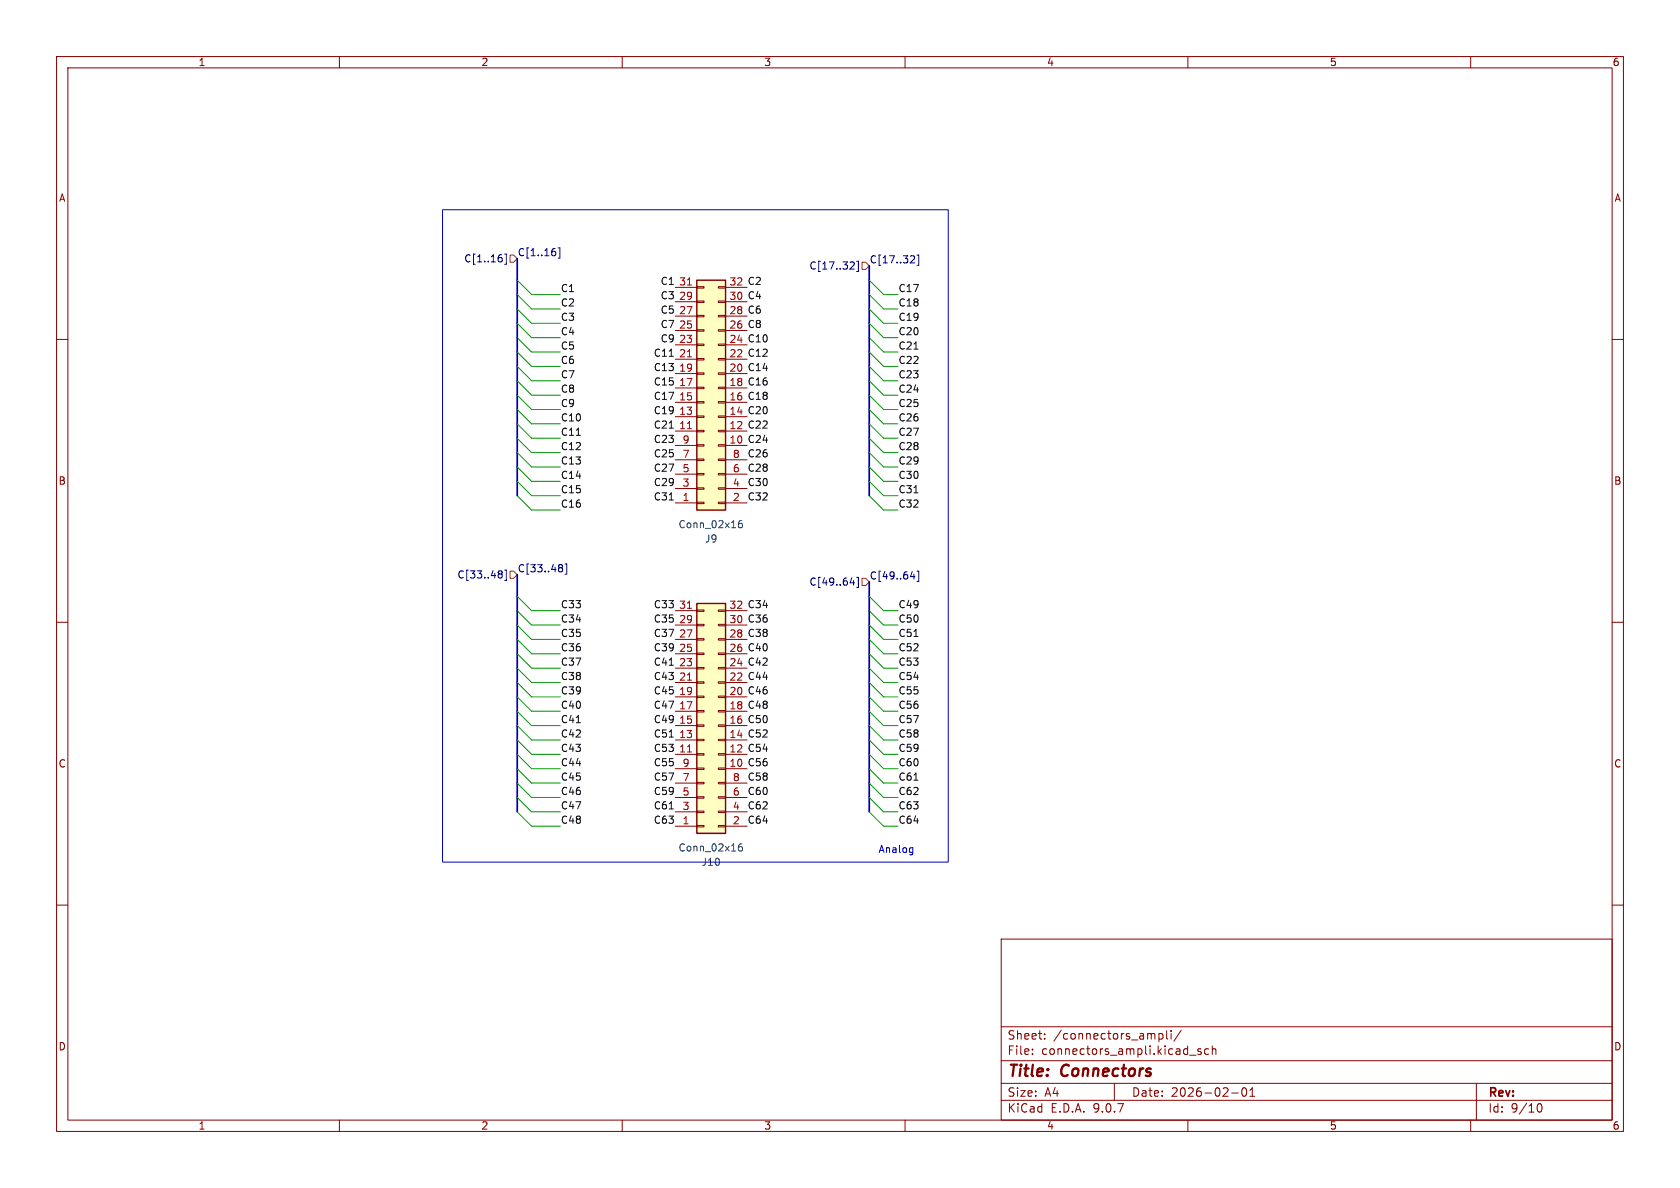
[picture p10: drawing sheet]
<svg xmlns="http://www.w3.org/2000/svg" width="297mm" height="210mm" viewBox="0 0 297 210" stroke-linecap="round" stroke-linejoin="round" font-family="sans-serif">
<g fill="none" stroke="#840000" stroke-width=".18">
<path d="M10 10h277v190h-277zM12 12h273v186h-273zM60 10v2M110 10v2M160 10v2M210 10v2M260 10v2M10 60h2M285 60h2M10 110h2M285 110h2M10 160h2"/>
<path d="M177 166h108v32h-108zM285 160h2M60 198v2M110 198v2M160 198v2M177 194.5h108M177 191.5h108M177 187.5h108M177 181.5h108M182.5 186.3v.1M182.5 185.5v.1M184.7 183.6v.1"/>
<path d="M184.7 182.8v.1M197 191.5v3M204.9 182.7v1.5M204.9 182.8l.4-.1 .3 .3v.4l-.1 .2h-.6M206.2 182.2v1.3l.3 .2M207 182.2v.1M207 182.7v1M208.8 182.1l-1.3 2M210 198v2M210.3 186.5h1.2M212.3 185.5l-.3-.1-.3 .2 .1 .2 .5 .2v.3h-.6M213.7 185.5l-.5-.1-.2 .3v.4l.1 .2h.6"/>
<path d="M214.3 185.5l.2-.1 .4 .1 .1 .9M214.3 184.9v1.5M217.7 193.2h1.2M219.7 192.4l.2-.1a.81 .81 0 0 1 .6 .6 .81 .81 0 0 1-.3 .8l-.2 .1a.81 .81 0 0 1-.3-1.4zM221 193.8h.8M221 192.7l.4-.4v1.5M260 198v2M261 191.5v6.5M271.7 195.7l.2-.5 .2-.1a.81 .81 0 0 1 .6 .6 .81 .81 0 0 1-.3 .8h-.4l-.3-.5"/>
</g>
<path d="M123.2 49.5h5.1v40.7h-5.1z" fill="#ffffc2"/>
<path d="M123.2 49.5h5.1v40.7h-5.1z" fill="none" stroke="#840000" stroke-width=".25"/>
<g fill="none" stroke="#840000" stroke-width=".18">
<path d="M119.4 58.4h3.8M119.4 55.9h3.8M119.4 53.3h3.8M119.4 50.8h3.8M123.2 58.3h1.3v.2h-1.3zM123.2 55.8h1.3v.2h-1.3zM123.2 53.2h1.3v.3h-1.3zM123.2 50.7h1.3v.2h-1.3zM127 58.3h1.3v.2h-1.3zM127 55.8h1.3v.2h-1.3zM127 53.2h1.3v.3h-1.3zM127 50.7h1.3v.2h-1.3z"/>
<path d="M128.3 58.4h3.8M128.3 55.9h3.8M128.3 53.3h3.8M128.3 50.8h3.8M119.4 78.7h3.8M119.4 76.2h3.8M119.4 73.7h3.8M119.4 71.1h3.8M119.4 68.6h3.8M119.4 66h3.8M119.4 63.5h3.8M119.4 61h3.8"/>
<path d="M123.2 78.6h1.3v.3h-1.3zM123.2 76.1h1.3v.2h-1.3zM123.2 73.5h1.3v.3h-1.3zM123.2 71h1.3v.2h-1.3zM123.2 68.5h1.3v.2h-1.3zM123.2 65.9h1.3v.3h-1.3zM123.2 63.4h1.3v.2h-1.3zM123.2 60.8h1.3v.3h-1.3zM127 78.6h1.3v.3h-1.3zM127 76.1h1.3v.2h-1.3zM127 73.5h1.3v.3h-1.3zM127 71h1.3v.2h-1.3z"/>
<path d="M127 68.5h1.3v.2h-1.3zM127 65.9h1.3v.3h-1.3zM127 63.4h1.3v.2h-1.3zM127 60.8h1.3v.3h-1.3zM128.3 78.7h3.8M128.3 76.2h3.8M128.3 73.7h3.8M128.3 71.1h3.8M128.3 68.6h3.8M128.3 66h3.8M128.3 63.5h3.8M128.3 61h3.8"/>
<path d="M119.4 88.9h3.8M119.4 86.4h3.8M119.4 83.8h3.8M119.4 81.3h3.8M123.2 88.8h1.3v.2h-1.3zM123.2 86.2h1.3v.3h-1.3zM123.2 83.7h1.3v.2h-1.3zM123.2 81.2h1.3v.2h-1.3zM127 88.8h1.3v.2h-1.3zM127 86.2h1.3v.3h-1.3zM127 83.7h1.3v.2h-1.3zM127 81.2h1.3v.2h-1.3z"/>
<path d="M128.3 88.9h3.8M128.3 86.4h3.8M128.3 83.8h3.8M128.3 81.3h3.8"/>
</g>
<path d="M121.5 50.4h.8M121.5 75.8h.8M121.5 63.1h.8" fill="none" stroke="#a90000" stroke-width=".18"/>
<path d="M131.1 92l-.3 .1a.86 .86 0 0 0 0 1.2l.4-.1 .1-.5-.3-.2h-.2l-.3 .2" fill="none" stroke="#006464" stroke-width=".18"/>
<path d="M123.2 106.7h5.1v40.6h-5.1z" fill="#ffffc2"/>
<path d="M123.2 106.7h5.1v40.6h-5.1z" fill="none" stroke="#840000" stroke-width=".25"/>
<g fill="none" stroke="#840000" stroke-width=".18">
<path d="M119.4 118.1h3.8M119.4 115.6h3.8M119.4 113h3.8M119.4 110.5h3.8M119.4 108h3.8M123.2 118h1.3v.2h-1.3zM123.2 115.4h1.3v.3h-1.3zM123.2 112.9h1.3v.3h-1.3zM123.2 110.4h1.3v.2h-1.3zM123.2 107.8h1.3v.3h-1.3zM127 118h1.3v.2h-1.3zM127 115.4h1.3v.3h-1.3z"/>
<path d="M127 112.9h1.3v.3h-1.3zM127 110.4h1.3v.2h-1.3zM127 107.8h1.3v.3h-1.3zM128.3 118.1h3.8M128.3 115.6h3.8M128.3 113h3.8M128.3 110.5h3.8M128.3 108h3.8M119.4 138.4h3.8M119.4 135.9h3.8M119.4 133.4h3.8M119.4 130.8h3.8"/>
<path d="M119.4 128.3h3.8M119.4 125.7h3.8M119.4 123.2h3.8M119.4 120.7h3.8M123.2 138.3h1.3v.3h-1.3zM123.2 135.8h1.3v.2h-1.3zM123.2 133.2h1.3v.3h-1.3zM123.2 130.7h1.3v.2h-1.3zM123.2 128.1h1.3v.3h-1.3zM123.2 125.6h1.3v.3h-1.3zM123.2 123.1h1.3v.2h-1.3zM123.2 120.5h1.3v.3h-1.3z"/>
<path d="M127 138.3h1.3v.3h-1.3zM127 135.8h1.3v.2h-1.3zM127 133.2h1.3v.3h-1.3zM127 130.7h1.3v.2h-1.3zM127 128.1h1.3v.3h-1.3zM127 125.6h1.3v.3h-1.3zM127 123.1h1.3v.2h-1.3zM127 120.5h1.3v.3h-1.3zM128.3 138.4h3.8M128.3 135.9h3.8M128.3 133.4h3.8M128.3 130.8h3.8"/>
<path d="M128.3 128.3h3.8M128.3 125.7h3.8M128.3 123.2h3.8M128.3 120.7h3.8M119.4 146.1h3.8M119.4 143.5h3.8M119.4 141h3.8M123.2 145.9h1.3v.3h-1.3zM123.2 143.4h1.3v.2h-1.3zM123.2 140.8h1.3v.3h-1.3zM127 145.9h1.3v.3h-1.3zM127 143.4h1.3v.2h-1.3z"/>
<path d="M127 140.8h1.3v.3h-1.3zM128.3 146.1h3.8M128.3 143.5h3.8M128.3 141h3.8"/>
</g>
<path d="M121.5 107.5h.8M121.5 132.9h.8M121.5 120.2h.8" fill="none" stroke="#a90000" stroke-width=".18"/>
<path d="M131.1 149.2h-.3a.86 .86 0 0 0 0 1.2l.4-.1 .1-.4-.3-.2h-.2l-.3 .2" fill="none" stroke="#006464" stroke-width=".18"/>
<g fill="none" stroke="#000084" stroke-width=".18">
<path d="M88.7 45.6l.1 .2-.1 .4M89.2 44.9h.3v1.8h-.3M98.1 44.5l.2 .2-.2 .4M98.7 43.8h.3v1.8h-.3M150.5 46.3l.4 .1 .1 .3-.8 .9h.8M151.4 46.2h.3v1.8h-.3M161.1 45.2l.5 .1 .1 .3-.8 .9h.8M162.1 45.1h.3v1.8h-.3M99 99.8h.2l.3 .3-.3 .3M99.9 99.7h.3v1.8h-.3M88.3 100.9h.2l.3 .3-.3 .3M88.3 101.5h.2"/>
<path d="M88.5 101.5l.3 .2v.2l-.1 .2-.4 .1M89.2 100.8h.3v1.8h-.3M99 100.4h.2M99.2 100.4l.3 .2v.2l-.2 .2-.3 .1M150.3 103h.8M150.9 102.6v.8M151.4 102.1h.3v1.8h-.3M161 101.9h.8M161.6 101.5v.9M162.1 101h.3v1.8h-.3"/>
</g>
<path d="M90.2 45.1h.6l.6 .6-.6 .7h-.6zM152.4 46.4h.6l.7 .6-.7 .6h-.6zM90.2 101h.6l.6 .6-.6 .6h-.6zM152.4 102.2h.6l.7 .7-.7 .6h-.6z" fill="none" stroke="#725600" stroke-width=".18"/>
<path d="M101.9 77h.7M118.3 63h.7M118.3 75.7h.7M161.6 61.7h.7M118.3 88.4h.7M161.6 87.1h.7M118.3 117.6h.7M161.6 112.5h.7M101.9 127.8h.7M118.3 130.3h.7M161.6 137.9h.7M118.3 143h.7" fill="none" stroke="#0f0f0f" stroke-width=".18"/>
<path d="M91.4 45.7v41.9M153.7 47v40.6M91.4 101.6v41.9M153.7 102.9v40.6" fill="none" stroke="#000084" stroke-width=".3"/>
<g fill="none" stroke="#009600" stroke-width=".18">
<path d="M91.4 59.7l2.6 2.5h5.1M91.4 52.1l2.6 2.5h5.1M91.4 57.2l2.6 2.5h5.1M91.4 49.5l2.6 2.6h5.1M91.4 54.6l2.6 2.6h5.1M153.7 59.7l2.5 2.5h2.5M153.7 52.1l2.5 2.5h2.5M153.7 57.2l2.5 2.5h2.5M153.7 49.5l2.5 2.6h2.5M153.7 54.6l2.5 2.6h2.5M91.4 62.2l2.6 2.6h5.1M91.4 67.3l2.6 2.6h5.1"/>
<path d="M91.4 69.9l2.6 2.5h5.1M91.4 77.5l2.6 2.5h5.1M91.4 72.4l2.6 2.5h5.1M91.4 74.9l2.6 2.6h5.1M91.4 64.8l2.6 2.5h5.1M153.7 62.2l2.5 2.6h2.5M153.7 67.3l2.5 2.6h2.5M153.7 69.9l2.5 2.5h2.5M153.7 77.5l2.5 2.5h2.5M153.7 72.4l2.5 2.5h2.5M153.7 74.9l2.5 2.6h2.5M153.7 64.8l2.5 2.5h2.5"/>
<path d="M91.4 82.6l2.6 2.5h5.1M91.4 85.1l2.6 2.5h5.1M91.4 80l2.6 2.6h5.1M91.4 87.6l2.6 2.6h5.1M153.7 82.6l2.5 2.5h2.5M153.7 85.1l2.5 2.5h2.5M153.7 80l2.5 2.6h2.5M153.7 87.6l2.5 2.6h2.5M91.4 118.1l2.6 2.6h5.1M91.4 115.6l2.6 2.5h5.1M91.4 110.5l2.6 2.5h5.1M91.4 113l2.6 2.6h5.1"/>
<path d="M91.4 105.4l2.6 2.6h5.1M91.4 108l2.6 2.5h5.1M153.7 118.1l2.5 2.6h2.5M153.7 115.6l2.5 2.5h2.5M153.7 110.5l2.5 2.5h2.5M153.7 113l2.5 2.6h2.5M153.7 105.4l2.5 2.6h2.5M153.7 108l2.5 2.5h2.5M91.4 133.4l2.6 2.5h5.1M91.4 135.9l2.6 2.5h5.1M91.4 120.7l2.6 2.5h5.1M91.4 125.7l2.6 2.6h5.1"/>
<path d="M91.4 128.3l2.6 2.5h5.1M91.4 123.2l2.6 2.5h5.1M91.4 138.4l2.6 2.6h5.1M91.4 130.8l2.6 2.6h5.1M153.7 133.4l2.5 2.5h2.5M153.7 135.9l2.5 2.5h2.5M153.7 120.7l2.5 2.5h2.5M153.7 125.7l2.5 2.6h2.5M153.7 128.3l2.5 2.5h2.5M153.7 123.2l2.5 2.5h2.5M153.7 138.4l2.5 2.6h2.5M153.7 130.8l2.5 2.6h2.5"/>
<path d="M91.4 143.5l2.6 2.6h5.1M91.4 141l2.6 2.5h5.1M153.7 143.5l2.5 2.6h2.5M153.7 141l2.5 2.5h2.5"/>
</g>
<path d="M78.2 37.1h89.4v115.3h-89.4zM161 149.9h.4M161.4 149.9v1l-.3 .2M161.4 150.6l-.4 .1" fill="none" stroke="#0000c2" stroke-width=".18"/>
<g font-size="2.8" fill="#840000">
<text x="178" y="190.9">Title:</text>
<text x="187.7" y="190.9">Connectors</text>
</g>
<g font-size="2.1" fill="#840000">
<text x="178" y="184">Sheet:</text>
<text x="186.2" y="184">/connectors_ampli/</text>
<text x="178" y="186.7">File:</text>
<text x="184.1" y="186.7">connectors_ampli.kicad_sch</text>
<text x="178" y="196.9">KiCad</text>
<text x="178" y="194.1">Size:</text>
<text x="184.7" y="194.1">A4</text>
<text x="185.7" y="196.9">E.D.A.</text>
<text x="193.3" y="196.9">9.0.7</text>
<text x="200" y="194.1">Date:</text>
<text x="207" y="194.1">2026-02-01</text>
<text x="263" y="194.3">Rev:</text>
<text x="263" y="196.9">Id:</text>
<text x="267.1" y="196.9">9/10</text>
</g>
<g font-size="1.8" fill="#840000">
<text x="35" y="11.9">1</text>
<text x="85" y="11.9">2</text>
<text x="135" y="11.9">3</text>
<text x="185" y="11.9">4</text>
<text x="235" y="11.9">5</text>
<text x="285" y="11.9">6</text>
<text x="10.3" y="35.9">A</text>
<text x="285.3" y="35.9">A</text>
<text x="10.3" y="85.9">B</text>
<text x="285.3" y="85.9">B</text>
<text x="10.3" y="135.9">C</text>
<text x="285.3" y="135.9">C</text>
<text x="10.3" y="185.9">D</text>
<text x="285.3" y="185.9">D</text>
<text x="35" y="199.9">1</text>
<text x="85" y="199.9">2</text>
<text x="135" y="199.9">3</text>
<text x="185" y="199.9">4</text>
<text x="235" y="199.9">5</text>
<text x="285" y="199.9">6</text>
</g>
<g font-size="1.8" fill="#000084">
<text x="82" y="46.6">C[1..16]</text>
<text x="91.4" y="45.4">C[1..16]</text>
<text x="143" y="47.9">C[17..32]</text>
<text x="153.7" y="46.6">C[17..32]</text>
<text x="91.4" y="101.3">C[33..48]</text>
<text x="80.8" y="102.5">C[33..48]</text>
<text x="143" y="103.7">C[49..64]</text>
<text x="153.7" y="102.5">C[49..64]</text>
</g>
<g font-size="1.8" fill="#0f0f0f">
<text x="99.1" y="51.7">C1</text>
<text x="116.7" y="50.5">C1</text>
<text x="116.7" y="53">C3</text>
<text x="132.1" y="50.5">C2</text>
<text x="132.1" y="53">C4</text>
<text x="158.7" y="51.7">C17</text>
<text x="99.1" y="59.3">C4</text>
<text x="99.1" y="56.8">C3</text>
<text x="99.1" y="54.3">C2</text>
<text x="116.7" y="55.5">C5</text>
<text x="116.7" y="58.1">C7</text>
<text x="132.1" y="55.5">C6</text>
<text x="132.1" y="58.1">C8</text>
<text x="158.7" y="59.3">C20</text>
<text x="158.7" y="54.3">C18</text>
<text x="158.7" y="56.8">C19</text>
<text x="99.1" y="61.9">C5</text>
<text x="99.1" y="64.4">C6</text>
<text x="115.5" y="65.7">C13</text>
<text x="115.5" y="63.2">C11</text>
<text x="116.7" y="60.6">C9</text>
<text x="132.1" y="63.2">C12</text>
<text x="132.1" y="65.7">C14</text>
<text x="132.1" y="60.6">C10</text>
<text x="158.7" y="64.4">C22</text>
<text x="158.7" y="61.9">C21</text>
<text x="99.1" y="67">C7</text>
<text x="99.1" y="69.5">C8</text>
<text x="115.5" y="68.2">C15</text>
<text x="115.5" y="70.8">C17</text>
<text x="132.1" y="68.2">C16</text>
<text x="132.1" y="70.8">C18</text>
<text x="158.7" y="69.5">C24</text>
<text x="158.7" y="67">C23</text>
<text x="99.1" y="72">C9</text>
<text x="99.1" y="77.1">C11</text>
<text x="99.1" y="74.6">C10</text>
<text x="115.5" y="75.9">C21</text>
<text x="115.5" y="73.3">C19</text>
<text x="132.1" y="75.9">C22</text>
<text x="132.1" y="73.3">C20</text>
<text x="158.7" y="77.1">C27</text>
<text x="158.7" y="74.6">C26</text>
<text x="158.7" y="72">C25</text>
<text x="99.1" y="82.2">C13</text>
<text x="99.1" y="79.7">C12</text>
<text x="115.5" y="78.4">C23</text>
<text x="115.5" y="83.5">C27</text>
<text x="115.5" y="80.9">C25</text>
<text x="132.1" y="80.9">C26</text>
<text x="132.1" y="78.4">C24</text>
<text x="132.1" y="83.5">C28</text>
<text x="158.7" y="79.7">C28</text>
<text x="158.7" y="82.2">C29</text>
<text x="99.1" y="89.8">C16</text>
<text x="99.1" y="87.3">C15</text>
<text x="99.1" y="84.7">C14</text>
<text x="115.5" y="88.6">C31</text>
<text x="115.5" y="86">C29</text>
<text x="132.1" y="86">C30</text>
<text x="132.1" y="88.6">C32</text>
<text x="158.7" y="84.7">C30</text>
<text x="158.7" y="89.8">C32</text>
<text x="158.7" y="87.3">C31</text>
<text x="99.1" y="107.6">C33</text>
<text x="115.5" y="107.6">C33</text>
<text x="132.1" y="107.6">C34</text>
<text x="158.7" y="107.6">C49</text>
<text x="99.1" y="110.1">C34</text>
<text x="99.1" y="112.7">C35</text>
<text x="115.5" y="110.1">C35</text>
<text x="115.5" y="112.7">C37</text>
<text x="132.1" y="110.1">C36</text>
<text x="132.1" y="112.7">C38</text>
<text x="158.7" y="110.1">C50</text>
<text x="158.7" y="112.7">C51</text>
<text x="99.1" y="117.8">C37</text>
<text x="99.1" y="115.2">C36</text>
<text x="115.5" y="115.2">C39</text>
<text x="115.5" y="117.8">C41</text>
<text x="132.1" y="115.2">C40</text>
<text x="132.1" y="117.8">C42</text>
<text x="158.7" y="117.8">C53</text>
<text x="158.7" y="115.2">C52</text>
<text x="99.1" y="122.8">C39</text>
<text x="99.1" y="125.4">C40</text>
<text x="99.1" y="120.3">C38</text>
<text x="115.5" y="125.4">C47</text>
<text x="115.5" y="120.3">C43</text>
<text x="115.5" y="122.8">C45</text>
<text x="132.1" y="120.3">C44</text>
<text x="132.1" y="125.4">C48</text>
<text x="132.1" y="122.8">C46</text>
<text x="158.7" y="122.8">C55</text>
<text x="158.7" y="125.4">C56</text>
<text x="158.7" y="120.3">C54</text>
<text x="99.1" y="130.5">C42</text>
<text x="99.1" y="127.9">C41</text>
<text x="115.5" y="130.5">C51</text>
<text x="115.5" y="127.9">C49</text>
<text x="132.1" y="127.9">C50</text>
<text x="132.1" y="130.5">C52</text>
<text x="158.7" y="130.5">C58</text>
<text x="158.7" y="127.9">C57</text>
<text x="99.1" y="135.5">C44</text>
<text x="99.1" y="133">C43</text>
<text x="115.5" y="133">C53</text>
<text x="115.5" y="135.5">C55</text>
<text x="132.1" y="135.5">C56</text>
<text x="132.1" y="133">C54</text>
<text x="158.7" y="133">C59</text>
<text x="158.7" y="135.5">C60</text>
<text x="99.1" y="140.6">C46</text>
<text x="99.1" y="143.2">C47</text>
<text x="99.1" y="138.1">C45</text>
<text x="115.5" y="143.2">C61</text>
<text x="115.5" y="138.1">C57</text>
<text x="115.5" y="140.6">C59</text>
<text x="132.1" y="138.1">C58</text>
<text x="132.1" y="140.6">C60</text>
<text x="132.1" y="143.2">C62</text>
<text x="158.7" y="140.6">C62</text>
<text x="158.7" y="143.2">C63</text>
<text x="158.7" y="138.1">C61</text>
<text x="99.1" y="145.7">C48</text>
<text x="115.5" y="145.7">C63</text>
<text x="132.1" y="145.7">C64</text>
<text x="158.7" y="145.7">C64</text>
</g>
<g font-size="1.8" fill="#a90000">
<text x="120" y="53.1">29</text>
<text x="120" y="50.5">31</text>
<text x="128.9" y="53.1">30</text>
<text x="128.9" y="50.5">32</text>
<text x="120" y="58.2">25</text>
<text x="120" y="55.6">27</text>
<text x="128.9" y="58.2">26</text>
<text x="128.9" y="55.6">28</text>
<text x="120" y="65.8">19</text>
<text x="120" y="63.2">21</text>
<text x="120" y="60.7">23</text>
<text x="128.9" y="65.8">20</text>
<text x="128.9" y="63.2">22</text>
<text x="128.9" y="60.7">24</text>
<text x="120" y="70.9">15</text>
<text x="120" y="68.3">17</text>
<text x="128.9" y="70.9">16</text>
<text x="128.9" y="68.3">18</text>
<text x="120" y="75.9">11</text>
<text x="120" y="73.4">13</text>
<text x="128.9" y="75.9">12</text>
<text x="128.9" y="73.4">14</text>
<text x="120.6" y="83.6">5</text>
<text x="120.6" y="81">7</text>
<text x="120.6" y="78.5">9</text>
<text x="128.9" y="78.5">10</text>
<text x="129.5" y="83.6">6</text>
<text x="129.5" y="81">8</text>
<text x="120.6" y="88.6">1</text>
<text x="120.6" y="86.1">3</text>
<text x="129.5" y="88.6">2</text>
<text x="129.5" y="86.1">4</text>
<text x="120" y="107.7">31</text>
<text x="128.9" y="107.7">32</text>
<text x="120" y="112.8">27</text>
<text x="120" y="110.2">29</text>
<text x="128.9" y="112.8">28</text>
<text x="128.9" y="110.2">30</text>
<text x="120" y="117.9">23</text>
<text x="120" y="115.3">25</text>
<text x="128.9" y="117.9">24</text>
<text x="128.9" y="115.3">26</text>
<text x="120" y="125.5">17</text>
<text x="120" y="122.9">19</text>
<text x="120" y="120.4">21</text>
<text x="128.9" y="125.5">18</text>
<text x="128.9" y="122.9">20</text>
<text x="128.9" y="120.4">22</text>
<text x="120" y="130.6">13</text>
<text x="120" y="128">15</text>
<text x="128.9" y="130.6">14</text>
<text x="128.9" y="128">16</text>
<text x="120" y="133.1">11</text>
<text x="120.6" y="135.6">9</text>
<text x="128.9" y="135.6">10</text>
<text x="128.9" y="133.1">12</text>
<text x="120.6" y="143.3">3</text>
<text x="120.6" y="140.7">5</text>
<text x="120.6" y="138.2">7</text>
<text x="129.5" y="143.3">4</text>
<text x="129.5" y="140.7">6</text>
<text x="129.5" y="138.2">8</text>
<text x="120.6" y="145.8">1</text>
<text x="129.5" y="145.8">2</text>
</g>
<g font-size="1.8" fill="#006464">
<text x="119.9" y="93.6">Conn_02x16</text>
<text x="124.5" y="96.1">J9</text>
<text x="119.9" y="150.7">Conn_02x16</text>
<text x="123.9" y="153.3">J10</text>
</g>
<text font-size="1.8" fill="#0000c2" x="155.2" y="151">Analog</text>
</svg>
